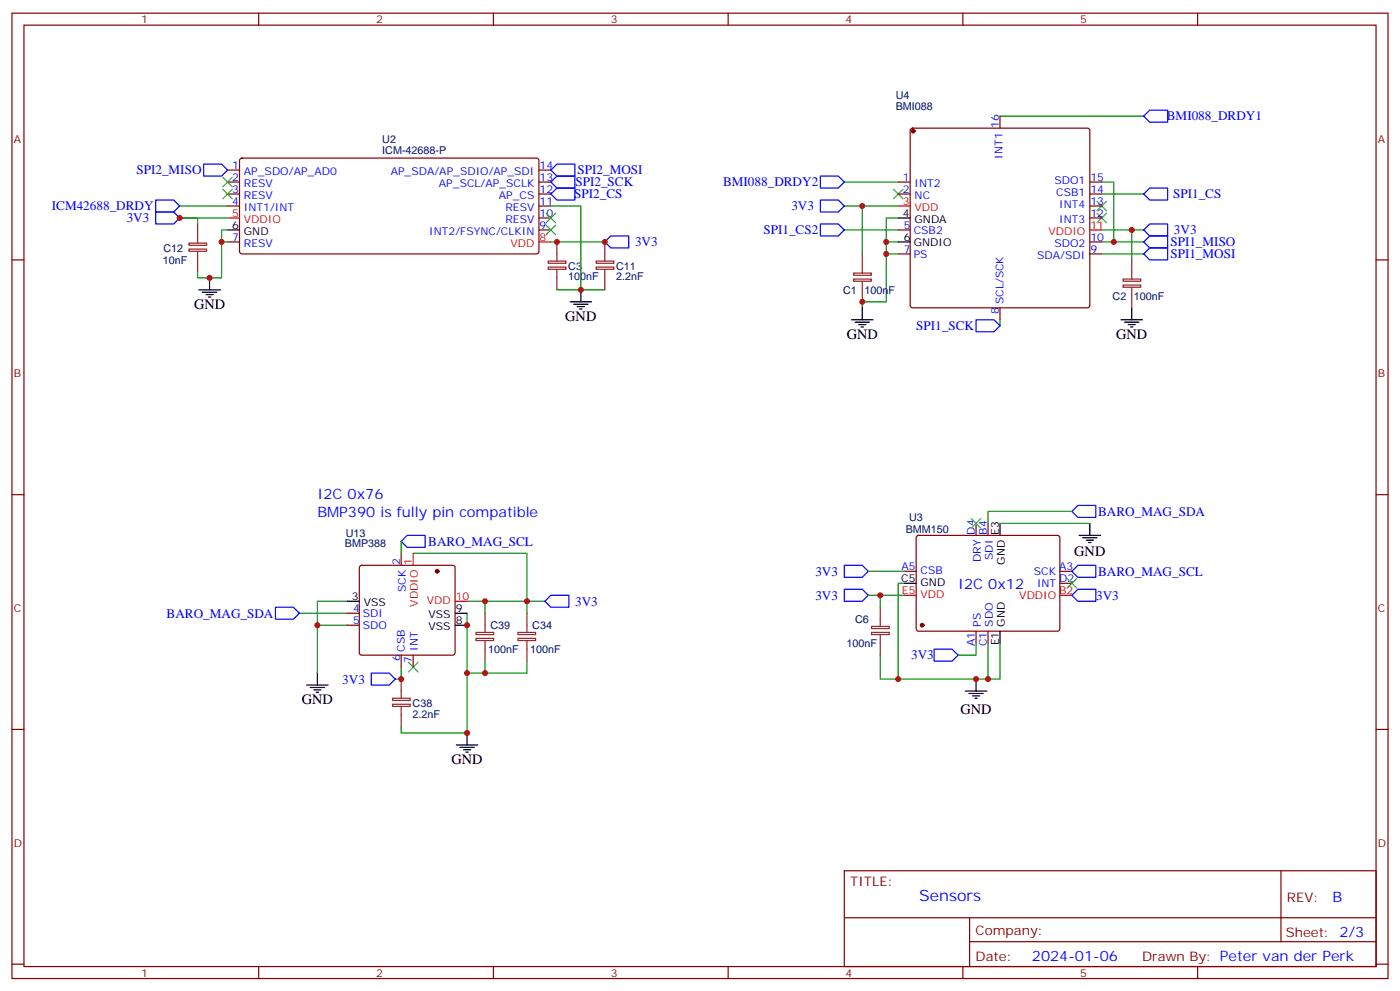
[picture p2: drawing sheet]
<svg xmlns="http://www.w3.org/2000/svg" width="412mm" height="292mm" viewBox="0 0 412 292" stroke-linecap="round" stroke-linejoin="round" font-family="sans-serif">
<g fill="none" stroke="#870000" stroke-width=".35">
<path d="M3.5 3.9h405.4v284.3h-405.4zM7.1 7.4h398.2v277.3h-398.2zM76.2 3.9v3.5M145.3 3.9v3.5M214.5 3.9v3.5M283.6 3.9v3.5M352.8 3.9v3.5M268.3 38l.5-.3h51.5l.5 .3 .2 .5v51.5l-.2 .5-.5 .2h-51.5l-.5-.3-.2-.4v-51.5zM294.6 34.2v3.5M67 53.6h3.6M67 57.2h3.6M67 50.1h3.6"/>
<path d="M70.8 46.8l.5-.2h87l.4 .7v27.1l-.7 .4-87-.1-.4-.6v-26.8zM158.7 53.6h3.6M158.7 57.2h3.6M158.7 50.1h3.6M264.6 53.6h3.5M264.6 57.2h3.5M321 53.6h3.6M321 57.2h3.6M3.5 76.6h3.6M67 71.3h3.6M67 60.7h3.6M158.7 67.7h3.6"/>
<path d="M158.7 64.2h3.6M158.7 60.7h3.6M264.6 67.7h3.5M264.6 74.8h3.5M321 74.8h3.6M321 71.3h3.6M321 64.2h3.6M321 60.7h3.6M405.3 76.6h3.6M294.6 90.7v3.5M3.5 145.7h3.6M270.1 157.9l.5-.2h41.2l.4 .7-.1 27.1-.6 .4-41.2-.1-.4-.6v-26.8z"/>
<path d="M287.5 154.2v3.5M291 154.2v3.5M405.3 145.7h3.6M106.1 166.7l.4-.2h26.8l.5 .2 .3 .5v25.1l-.3 .5-.5 .2h-26.8l-.5-.3-.2-.4v-25.1zM118.2 163v3.5M266.3 168.3h3.6M312.2 171.8h3.5M312.2 168.3h3.5M102.3 180.6h3.5M102.3 184.2h3.5M118.2 193v3.5M121.7 193v3.5"/>
<path d="M287.5 185.9v3.5M291 185.9v3.5M3.5 214.8h3.6M405.3 214.8h3.6M248.7 256.5h156.6v28.2h-156.6zM377.3 256.5v20.9M248.7 270.3h156.5M285.6 277.4h119.6M285.6 270.3v14.1M3.5 284h3.6M76.2 284.7v3.5M145.3 284.7v3.5"/>
<path d="M214.5 284.7v3.5M283.6 284.7v3.5M352.8 284.7v3.5M405.3 284h3.6"/>
</g>
<g fill="none" stroke="#008700" stroke-width=".35">
<path d="M294.6 34.2h42.3M248.7 53.6h15.9M324.6 53.6h3.5v17.7h-3.5M324.6 57.2h12.3M52.9 60.7h14.1M65.3 71.3h1.7M67 67.7h-1.7v14.1h-7.1v-1.7M67 64.2h-14.1h5.3v1.8M162.3 60.7h8.8v24.7M162.3 71.3h15.9M248.7 60.7h15.9M248.7 67.7h15.9"/>
<path d="M254 60.7v14.1M261.1 74.8v14.1h-7.1v1.8M264.6 64.2h-3.5v7.1M264.6 71.3h-3.5v3.5h3.5M324.6 67.7h12.3M324.6 74.8h12.3M328.1 71.3h8.8M333.4 67.7v8.9M164 85.4h14.2M294.6 94.2v1.8M118.2 159.5v3.5M294.6 154.2h26.4"/>
<path d="M315.7 150.6h-24.7v3.6M102.3 177.1h-8.8v7.1M121.7 163h33.5v17.6M137.6 177.1h22.9M142.9 177.1v3.5M255.8 175.3h10.5M255.8 168.3h10.5M259.3 175.3v3.6M266.3 171.8h-1.7v28.2M88.2 180.6h14.1M102.3 184.2h-8.8v14.1M118.2 196.5v3.5h-1.8"/>
<path d="M137.6 198.3v17.6h-19.4v-1.8M137.6 180.6v17.7h17.6v-3.6M142.9 194.7v3.6M287.5 189.4v3.6h-5.3M291 189.4v10.6M294.6 189.4v10.6h-35.3v-7"/>
</g>
<g fill="none" stroke="#00f" stroke-width=".35">
<path d="M338.7 32.5h5.3v3.5h-5.3l-1.8-1.8zM45.9 58.9h5.3l1.7 1.8-1.7 1.7h-5.3zM60 48.3h5.3l1.7 1.8-1.7 1.8h-5.3zM164 51.9h5.3v3.5h-5.3l-1.7-1.8zM164 55.4h5.3v3.5h-5.3l-1.7-1.7zM164 48.3h5.3v3.6h-5.3l-1.7-1.8zM241.7 51.9h5.2l1.8 1.7-1.8 1.8h-5.2zM241.7 58.9h5.2l1.8 1.8-1.8 1.7h-5.2zM338.7 55.4h5.3v3.5h-5.3l-1.8-1.7zM45.9 62.4h5.3l1.7 1.8-1.7 1.8h-5.3zM179.9 69.5h5.3v3.5h-5.3l-1.7-1.7zM241.7 66h5.2l1.8 1.7-1.8 1.8h-5.2z"/>
<path d="M338.7 66h5.3v3.5h-5.3l-1.8-1.8zM338.7 73h5.3v3.6h-5.3l-1.8-1.8zM338.7 69.5h5.3v3.5h-5.3l-1.8-1.7zM287.5 94.2h5.3l1.8 1.8-1.8 1.7h-5.3zM118.2 159.5l1.7-1.8h5.3v3.5h-5.3zM315.7 150.6l1.8-1.7h5.3v3.5h-5.3zM81.1 178.9h5.3l1.8 1.7-1.8 1.8h-5.3zM162.3 175.3h5.3v3.6h-5.3l-1.8-1.8zM248.7 173.6h5.3l1.8 1.7-1.8 1.8h-5.3zM248.7 166.5h5.3l1.8 1.8-1.8 1.7h-5.3zM317.5 166.5h5.3v3.5h-5.3l-1.8-1.7zM317.5 173.6h5.3v3.5h-5.3l-1.8-1.8z"/>
<path d="M109.4 198.3h5.3l1.7 1.7-1.7 1.8h-5.3zM275.2 191.2h5.3l1.7 1.8-1.7 1.7h-5.3z"/>
</g>
<g fill="none" stroke="#3c3" stroke-width=".35">
<path d="M65.6 52.2l2.8 2.8M65.6 55.7l2.8 2.9M68.4 52.2l-2.8 2.8M68.4 55.7l-2.8 2.9M263.2 55.7l2.8 2.9M266 55.7l-2.8 2.9M323.1 59.3l2.9 2.8M326 59.3l-2.9 2.8M160.9 62.8l2.8 2.8M160.9 66.3l2.8 2.8M163.7 62.8l-2.8 2.8M163.7 66.3l-2.8 2.8"/>
<path d="M323.1 62.8l2.9 2.8M326 62.8l-2.9 2.8M286.1 152.8l2.8 2.8M288.9 152.8l-2.8 2.8M314.3 170.4l2.8 2.8M317.1 170.4l-2.8 2.8M120.3 195.1l2.8 2.8M123.1 195.1l-2.8 2.8"/>
</g>
<g fill="none" stroke="#000" stroke-width=".35">
<path d="M67 67.7h3.6M264.6 64.2h3.5M264.6 71.3h3.5M58.6 85.4h6.3M59.6 86.1h4.3M60.7 86.8h2.1M61.4 87.5h.7M61.7 81.8v3.6M167.9 88.9h6.4M169 89.6h4.2M170 90.3h2.2M170.7 91h.7"/>
<path d="M171.1 85.4v3.5M250.8 94.2h6.4M251.9 94.9h4.2M252.9 95.6h2.2M253.6 96.3h.8M254 90.7v3.5M330.2 94.2h6.3M331.3 94.9h4.2M332.3 95.6h2.1M333 96.3h.7M333.4 90.7v3.5M294.6 154.2v3.5"/>
<path d="M317.9 157.7h6.3M318.9 158.4h4.2M320 159.1h2.1M320.7 159.8h.7M321 154.2v3.5M102.3 177.1h3.5M266.3 171.8h3.6M93.5 198.3v3.5M134.1 184.2h3.5M134.1 180.6h3.5M294.6 185.9v3.5M90.3 201.8h6.4"/>
<path d="M91.4 202.5h4.2M92.4 203.2h2.1M93.1 203.9h.7M134.4 219.4h6.4M137.6 215.9v3.5M284.3 203.6h6.4M285.4 204.3h4.2M286.5 205h2.1M287.2 205.7h.7M287.5 200v3.6M135.5 220.1h4.2M136.5 220.8h2.1"/>
<path d="M137.2 221.5h.7"/>
</g>
<g fill="none" stroke="#8c2424" stroke-width=".35">
<path d="M55.7 73.4h5.2v.6h-5.2zM55.7 71.6h5.2v.6h-5.2zM58.2 66v5.6M58.2 74.1v6M161.5 78.7h5.2v.6h-5.2zM161.5 76.9h5.2v.6h-5.2zM164 71.3v5.6M164 79.4v6M175.6 78.7h5.2v.6h-5.2zM175.6 76.9h5.2v.6h-5.2zM178.2 71.3v5.6M178.2 79.4v6"/>
<path d="M254 74.8v5.6M333.4 76.6v5.6M251.5 82.2h5.1v.6h-5.1zM251.5 80.4h5.1v.7h-5.1zM254 82.9v6M330.8 84h5.2v.6h-5.2zM330.8 82.2h5.2v.6h-5.2zM333.4 84.7v6M259.3 178.9v5.6M140.2 188h5.2v.7h-5.2zM140.2 186.3h5.2v.6h-5.2zM142.9 180.6v5.7"/>
<path d="M142.9 188.7v6M152.6 188h5.2v.7h-5.2zM152.6 186.3h5.2v.6h-5.2zM155.2 180.6v5.7M155.2 188.7v6M256.8 186.3h5.1v.6h-5.1zM256.8 184.5h5.1v.6h-5.1zM259.3 187v6M115.6 207.4h5.2v.7h-5.2zM115.6 205.7h5.2v.6h-5.2zM118.2 200v5.7M118.2 208.1v6"/>
</g>
<g fill="#870000" stroke="#870000" stroke-width=".35">
<circle cx="269" cy="38.6" r=".53"/>
<circle cx="271.6" cy="184.2" r=".53"/>
<circle cx="128.8" cy="168.3" r=".53"/>
</g>
<path d="M67 64.2h3.6M158.7 71.3h3.6M264.6 60.7h3.5M321 67.7h3.6M121.7 163v3.5M134.1 177.1h3.5M266.3 175.3h3.6M312.2 175.3h3.5" fill="none" stroke="#f00" stroke-width=".35"/>
<g fill="#c00">
<circle cx="254" cy="88.9" r=".88"/>
<circle cx="261.1" cy="74.8" r=".88"/>
<circle cx="261.1" cy="71.3" r=".88"/>
<circle cx="254" cy="60.7" r=".88"/>
<circle cx="333.4" cy="67.7" r=".88"/>
<circle cx="328.1" cy="71.3" r=".88"/>
<circle cx="164" cy="71.3" r=".88"/>
<circle cx="178.2" cy="71.3" r=".88"/>
<circle cx="171.1" cy="85.4" r=".88"/>
<circle cx="65.3" cy="71.3" r=".88"/>
<circle cx="291" cy="200" r=".88"/>
<circle cx="52.9" cy="64.2" r=".88"/>
<circle cx="61.7" cy="81.8" r=".88"/>
<circle cx="264.6" cy="200" r=".88"/>
<circle cx="287.5" cy="200" r=".88"/>
<circle cx="259.3" cy="175.3" r=".88"/>
<circle cx="155.2" cy="177.1" r=".88"/>
<circle cx="142.9" cy="177.1" r=".88"/>
<circle cx="137.6" cy="215.9" r=".88"/>
<circle cx="137.6" cy="198.3" r=".88"/>
<circle cx="142.9" cy="198.3" r=".88"/>
<circle cx="137.6" cy="184.1" r=".88"/>
<circle cx="118.2" cy="200" r=".88"/>
<circle cx="93.5" cy="184.1" r=".88"/>
</g>
<text font-size="4.6" fill="#00f" x="270.8" y="265.5">Sensors</text>
<g font-size="4.2">
<text x="57.1" y="91">GND</text>
<text x="166.5" y="94.5">GND</text>
<text x="249.4" y="99.8">GND</text>
<text x="328.8" y="99.8">GND</text>
<text x="316.4" y="163.8">GND</text>
<text x="88.9" y="207.4">GND</text>
<text x="282.9" y="210.3">GND</text>
<text x="133" y="225.1">GND</text>
</g>
<g font-size="4.2" fill="#00f">
<text x="93.5" y="147.1">I2C 0x76</text>
<text x="93.5" y="152.4">BMP390 is fully pin compatible</text>
<text x="282.2" y="173.6">I2C 0x12</text>
<text x="392.5" y="265.7">B</text>
<text x="304" y="283.1">2024-01-06</text>
</g>
<g font-size="3.9" fill="#00f">
<text x="343.7" y="35.5">BMI088_DRDY1</text>
<text x="40.2" y="51.3">SPI2_MISO</text>
<text x="170.1" y="51.4">SPI2_MOSI</text>
<text x="169.2" y="58.4">SPI2_CS</text>
<text x="169.5" y="54.9">SPI2_SCK</text>
<text x="213" y="54.8">BMI088_DRDY2</text>
<text x="345.6" y="58.4">SPI1_CS</text>
<text x="15.3" y="61.9">ICM42688_DRDY</text>
<text x="37.3" y="65.5">3V3</text>
<text x="233.1" y="62">3V3</text>
<text x="224.9" y="69">SPI1_CS2</text>
<text x="345.8" y="69">3V3</text>
<text x="187.1" y="72.6">3V3</text>
<text x="344.8" y="76.1">SPI1_MOSI</text>
<text x="344.8" y="72.6">SPI1_MISO</text>
<text x="269.9" y="97.2">SPI1_SCK</text>
<text x="323.5" y="152">BARO_MAG_SDA</text>
<text x="126.2" y="160.8">BARO_MAG_SCL</text>
<text x="240.2" y="169.6">3V3</text>
<text x="323.5" y="169.6">BARO_MAG_SCL</text>
<text x="169.4" y="178.4">3V3</text>
<text x="240.2" y="176.6">3V3</text>
<text x="322.9" y="176.6">3V3</text>
<text x="49.1" y="181.9">BARO_MAG_SDA</text>
<text x="268.4" y="194.2">3V3</text>
<text x="100.8" y="201.3">3V3</text>
</g>
<g font-size="3.9" fill="#800">
<text x="250.5" y="261.1">TITLE:</text>
<text x="379.1" y="265.7">REV:</text>
<text x="287.4" y="275.3">Company:</text>
<text x="378.7" y="275.9">Sheet: 2/3</text>
<text x="287.4" y="282.9">Date:</text>
<text x="336.4" y="283">Drawn By: Peter van der Perk</text>
</g>
<g font-size="3.2" fill="#800">
<text x="41.6" y="6.9">1</text>
<text x="110.8" y="6.9">2</text>
<text x="179.9" y="6.9">3</text>
<text x="249.1" y="6.9">4</text>
<text x="318.2" y="6.9">5</text>
<text x="4.1" y="42">A</text>
<text x="405.9" y="42">A</text>
<text x="4.1" y="111.1">B</text>
<text x="405.9" y="111.1">B</text>
<text x="4.1" y="180.3">C</text>
<text x="405.9" y="180.3">C</text>
<text x="4.1" y="249.4">D</text>
<text x="405.9" y="249.4">D</text>
<text x="41.6" y="287.7">1</text>
<text x="110.8" y="287.7">2</text>
<text x="179.9" y="287.7">3</text>
<text x="249.1" y="287.7">4</text>
<text x="318.2" y="287.7">5</text>
</g>
<g font-size="3.2" fill="#000080">
<text x="263.9" y="29.2">U4</text>
<text x="263.9" y="32.3">BMI088</text>
<text x="112.6" y="45.3">ICM-42688-P</text>
<text x="112.6" y="42.2">U2</text>
<text x="47.9" y="77.7">10nF</text>
<text x="48.1" y="74.2">C12</text>
<text x="167.4" y="82.6">100nF</text>
<text x="167.4" y="79.4">C3</text>
<text x="181.5" y="82.6">2.2nF</text>
<text x="181.5" y="79.4">C11</text>
<text x="248.4" y="86.5">C1</text>
<text x="254.6" y="86.5">100nF</text>
<text x="327.7" y="88.3">C2</text>
<text x="334" y="88.3">100nF</text>
<text x="267.8" y="153.6">U3</text>
<text x="101.6" y="161.2">BMP388</text>
<text x="101.8" y="158">U13</text>
<text x="266.8" y="157.1">BMM150</text>
<text x="144.4" y="185.3">C39</text>
<text x="156.8" y="185.3">C34</text>
<text x="251.9" y="183.5">C6</text>
<text x="249.3" y="190.6">100nF</text>
<text x="143.8" y="192.3">100nF</text>
<text x="156.2" y="192.3">100nF</text>
<text x="121.5" y="208.2">C38</text>
<text x="121.5" y="211.4">2.2nF</text>
</g>
<g font-size="3.2" fill="#00f">
<text x="294.2" y="37.6" transform="rotate(-90 294.2 37.6)">16</text>
<text x="295.3" y="46.7" transform="rotate(-90 295.3 46.7)">INT1</text>
<text x="68.4" y="49.7">1</text>
<text x="68.4" y="53.3">2</text>
<text x="71.9" y="51.5">AP_SDO/AP_AD0</text>
<text x="115.1" y="51.5">AP_SDA/AP_SDIO/AP_SDI</text>
<text x="158.9" y="53.3">13</text>
<text x="158.9" y="49.7">14</text>
<text x="265.9" y="53.3">1</text>
<text x="321.2" y="53.3">15</text>
<text x="68.4" y="56.8">3</text>
<text x="71.9" y="55">RESV</text>
<text x="71.9" y="58.6">RESV</text>
<text x="129.3" y="55">AP_SCL/AP_SCLK</text>
<text x="147" y="58.6">AP_CS</text>
<text x="158.9" y="56.8">12</text>
<text x="265.9" y="56.8">2</text>
<text x="269.4" y="55">INT2</text>
<text x="269.4" y="58.6">NC</text>
<text x="310.6" y="54.3">SDO1</text>
<text x="311.1" y="57.9">CSB1</text>
<text x="321.2" y="56.8">14</text>
<text x="68.4" y="60.3">4</text>
<text x="71.9" y="62.1">INT1/INT</text>
<text x="148.9" y="65.6">RESV</text>
<text x="148.9" y="62.1">RESV</text>
<text x="158.9" y="63.9">10</text>
<text x="158.9" y="60.3">11</text>
<text x="312" y="65.6">INT3</text>
<text x="312" y="61.4">INT4</text>
<text x="321.2" y="63.9">12</text>
<text x="321.2" y="60.3">13</text>
<text x="68.4" y="70.9">7</text>
<text x="126.5" y="69.1">INT2/FSYNC/CLKIN</text>
<text x="158.9" y="67.4">9</text>
<text x="266.3" y="67.4">5</text>
<text x="269.2" y="68.8">CSB2</text>
<text x="321.2" y="70.9">10</text>
<text x="71.9" y="72.7">RESV</text>
<text x="266.3" y="74.4">7</text>
<text x="269.2" y="75.8">PS</text>
<text x="305.6" y="76.2">SDA/SDI</text>
<text x="310.6" y="72.7">SDO2</text>
<text x="321.2" y="74.4">9</text>
<text x="295.6" y="89.6" transform="rotate(-90 295.6 89.6)">SCL/SCK</text>
<text x="294.2" y="92.5" transform="rotate(-90 294.2 92.5)">8</text>
<text x="287.2" y="157.5" transform="rotate(-90 287.2 157.5)">D4</text>
<text x="290.7" y="157.5" transform="rotate(-90 290.7 157.5)">B4</text>
<text x="117.8" y="166.3" transform="rotate(-90 117.8 166.3)">2</text>
<text x="265.5" y="167.9">A5</text>
<text x="288.9" y="165.6" transform="rotate(-90 288.9 165.6)">DRY</text>
<text x="292.5" y="164.9" transform="rotate(-90 292.5 164.9)">SDI</text>
<text x="312" y="167.9">A3</text>
<text x="271.2" y="169">CSB</text>
<text x="304.6" y="169.3">SCK</text>
<text x="305.5" y="172.9">INT</text>
<text x="312" y="171.5">D2</text>
<text x="119.6" y="174.4" transform="rotate(-90 119.6 174.4)">SCK</text>
<text x="104" y="180.3">4</text>
<text x="104" y="183.8">5</text>
<text x="106.9" y="181.7">SDI</text>
<text x="106.9" y="185.2">SDO</text>
<text x="288.9" y="184.6" transform="rotate(-90 288.9 184.6)">PS</text>
<text x="292.5" y="184.6" transform="rotate(-90 292.5 184.6)">SDO</text>
<text x="119.2" y="191.9" transform="rotate(-90 119.2 191.9)">CSB</text>
<text x="123.1" y="191.7" transform="rotate(-90 123.1 191.7)">INT</text>
<text x="287.2" y="190.3" transform="rotate(-90 287.2 190.3)">A1</text>
<text x="290.7" y="190.3" transform="rotate(-90 290.7 190.3)">C1</text>
<text x="117.8" y="194.8" transform="rotate(-90 117.8 194.8)">6</text>
<text x="121.4" y="195.2" transform="rotate(-90 121.4 195.2)">7</text>
</g>
<g font-size="3.2" fill="#f00">
<text x="68.4" y="63.9">5</text>
<text x="71.9" y="65.6">VDDIO</text>
<text x="265.9" y="60.3">3</text>
<text x="269.4" y="62.1">VDD</text>
<text x="158.9" y="70.9">8</text>
<text x="308.8" y="69.1">VDDIO</text>
<text x="321.2" y="67.4">11</text>
<text x="150.4" y="72.7">VDD</text>
<text x="121.4" y="166.3" transform="rotate(-90 121.4 166.3)">1</text>
<text x="123.1" y="178.7" transform="rotate(-90 123.1 178.7)">VDDIO</text>
<text x="125.7" y="177.8">VDD</text>
<text x="134.2" y="176.7">10</text>
<text x="265.7" y="175">E5</text>
<text x="271.2" y="176">VDD</text>
<text x="300.3" y="176.4">VDDIO</text>
<text x="312" y="175">B2</text>
</g>
<g font-size="3.2">
<text x="265.9" y="63.9">4</text>
<text x="269.4" y="65.6">GNDA</text>
<text x="68.4" y="67.4">6</text>
<text x="71.9" y="69.1">GND</text>
<text x="266.3" y="70.9">6</text>
<text x="269.2" y="72.3">GNDIO</text>
<text x="294.2" y="157.5" transform="rotate(-90 294.2 157.5)">E3</text>
<text x="296" y="166.3" transform="rotate(-90 296 166.3)">GND</text>
<text x="265.5" y="171.5">C5</text>
<text x="271.2" y="172.5">GND</text>
<text x="103.6" y="176.7">3</text>
<text x="107.1" y="178.5">VSS</text>
<text x="126.2" y="185.6">VSS</text>
<text x="126.2" y="182">VSS</text>
<text x="134.2" y="183.8">8</text>
<text x="134.2" y="180.3">9</text>
<text x="296" y="184.6" transform="rotate(-90 296 184.6)">GND</text>
<text x="294.2" y="190.1" transform="rotate(-90 294.2 190.1)">E1</text>
</g>
</svg>
